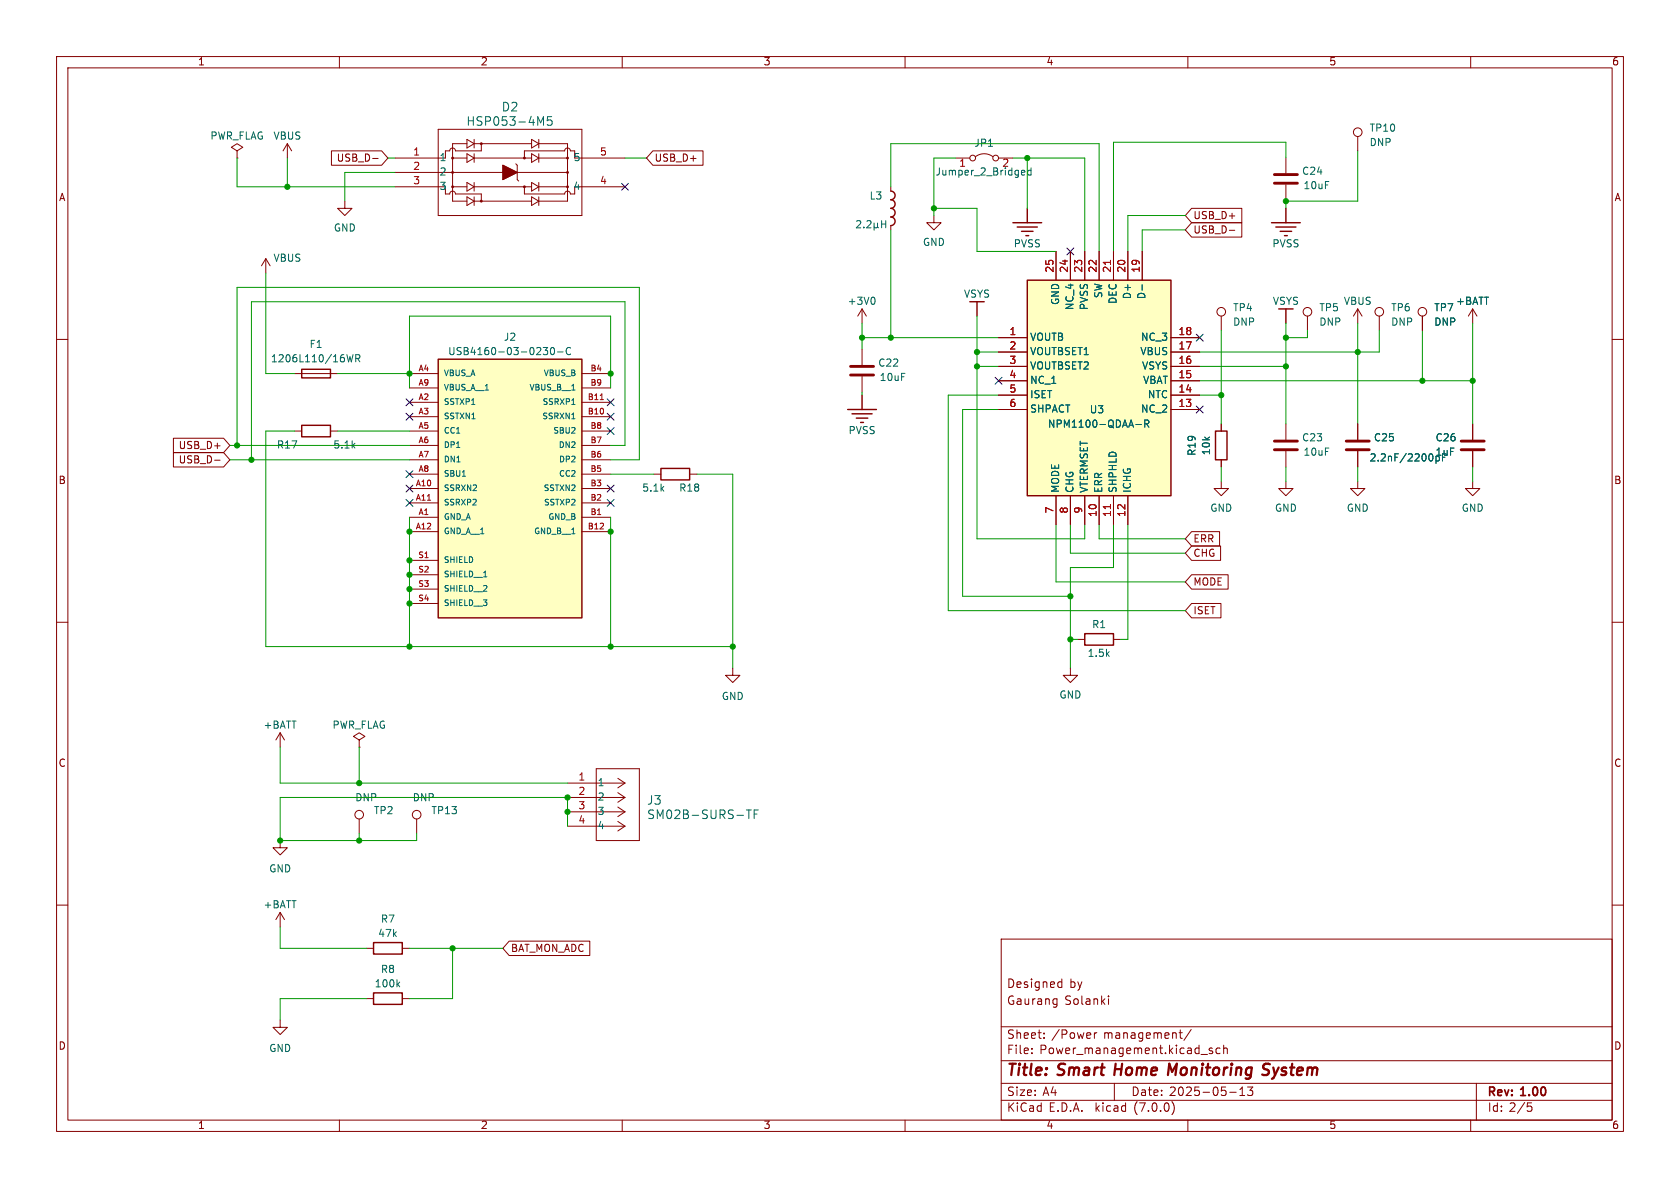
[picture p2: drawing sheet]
<svg xmlns="http://www.w3.org/2000/svg" width="297mm" height="210mm" viewBox="0 0 297 210" stroke-linecap="round" stroke-linejoin="round" font-family="sans-serif">
<g fill="none" stroke="#840000" stroke-width=".18">
<path d="M10 10h277v190h-277zM12 12h273v186h-273zM60 10v2M110 10v2M160 10v2M210 10v2M260 10v2M41.9 26.7l-1-.7 1-.6 1 .6-1 .7v1.2M41.9 27.9h.1M50.8 25.4l.8 1.3M50.8 25.4v2.5M50.8 25.4l-.8 1.3"/>
<path d="M58.6 26.7h8.9l1.1 1.2-1.1 1.3h-8.9zM61 35.6v1.2h-1.3l1.3 1.3 1.2-1.3h-1.2M65.9 28h.9M69.8 27.9h7.7M69.8 30.5h30.5M69.8 33h7.7M77.5 22.9h25.4v15.2h-25.4zM78.7 34.3h.8l.2-.4 .3-.1 .4 .1 .1 .4h4.6v1.3M80 27.9h2.5M80 33h2.5M82.5 25.4h-2.5v10.2h2.5M82.5 34.8l1.3 .8-1.3 .7z"/>
<path d="M82.5 24.6l1.3 .8-1.3 .8zM82.5 27.2l1.3 .7-1.3 .8zM82.5 32.3l1.3 .7-1.3 .8zM83.8 27.9h10.2M83.8 33h10.2M83.8 25.4h10.2M83.8 35.6h10.2M83.8 24.6v1.6M83.8 27.2v1.5M83.8 32.3v1.5M83.8 34.8v1.5M85.1 25.4v1.3h-4.6l-.2-.5h-.5l-.3 .5h-.8v1.2"/>
<path d="M88.9 29.2l2.5 1.3-2.5 1.3zM91.2 29l.2 .2v2.6l.3 .2M92.7 33v1.3h7.1l.2-.4 .3-.1 .4 .1 .1 .4M92.7 27.9v-1.2h7.1l.2-.4 .3-.1 .4 .1 .1 .4h.8v1.2h8.9M94 24.6l1.2 .8-1.2 .8zM94 27.2l1.2 .7-1.2 .8zM94 32.3l1.2 .7-1.2 .8zM94 34.8l1.2 .8-1.2 .7zM95.2 27.9h5.1M95.2 33h5.1M95.2 25.4h5.1v10.2h-5.1M95.2 24.6v1.6"/>
<path d="M95.2 27.2v1.5M95.2 32.3v1.5M95.2 34.8v1.5M101.6 33h8.9M115.4 26.7h8.9v2.5h-8.9l-1.1-1.3zM157.5 33v.8M157.5 39.9v.7M165.1 38.1v1.3h-1.3l1.3 1.2 1.3-1.2h-1.3M168.9 27.9h2.5M172.5 27.7a2.54 2.54 0 0 1 3 0M176.5 27.9h2.6M210.7 36.8h8.8v2.6h-8.8l-1.2-1.3z"/>
<path d="M210.7 39.4h8.8v2.5h-8.8l-1.2-1.3zM227.3 27.8v2.8M227.3 32.6v2.8M240 24.1v2.6M10 60h2M47 45.7l-.8 1.3M47 45.7v2.6M47 45.7l.8 1.3M152.4 54.6l-.8 1.3M152.4 54.6v2.6M152.4 54.6l.8 1.3M176.5 59.7h5.1"/>
<path d="M186.7 44.5v5M189.2 44.5v5M191.8 44.5v5M194.3 44.5v5M196.8 44.5v5M199.4 44.5v5M201.9 44.5v5M207 59.7h5.1M215.9 55.9v2.5M217.3 40.7h1M231.1 55.9v2.5M240 54.6v2.6"/>
<path d="M240 54.6l-.7 1.3M240 54.6l.8 1.3M243.8 55.9v2.5M251.5 55.9v2.5M260.3 54.6l-.7 1.3M260.3 54.6v2.6M260.3 54.6l.8 1.3M285 60h2M30.7 77.5h8.8l1.1 1.2-1.1 1.3h-8.8zM52.1 66h7.6M52.1 76.2h1.2M58.4 76.2h1.3"/>
<path d="M72.4 71.1h5.1M72.4 73.7h5.1M72.4 66h5.1M72.4 76.2h5.1M72.4 78.7h5.1M72.4 68.6h5.1M102.9 71.1h5M102.9 73.7h5M102.9 66h5M102.9 76.2h5M102.9 78.7h5M102.9 68.6h5"/>
<path d="M152.4 61.7v2.8M152.4 66.5v2.8M176.5 72.4h5.1M176.5 69.9h5.1M176.5 67.3h5.1M176.5 64.8h5.1M176.5 62.2h5.1M207 72.4h5.1M207 69.9h5.1M207 67.3h5.1M207 64.8h5.1M207 62.2h5.1"/>
<path d="M215.9 74.9v1.3M227.3 74.9v2.8M227.3 79.8v2.8M240 74.9v2.8M240 79.8v2.8M260.3 74.9v2.8M260.3 79.8v2.8M30.7 80h8.8l1.1 1.3-1.1 1.3h-8.8zM37.9 81.4h1M72.4 91.4h5.1M72.4 86.4h5.1M72.4 88.9h5.1"/>
<path d="M72.4 94h5.1M72.4 81.3h5.1M72.4 83.8h5.1M72.4 99.1h5.1M102.9 91.4h5M102.9 86.4h5M102.9 88.9h5M102.9 94h5M102.9 81.3h5M102.9 83.8h5M115.6 83.8h1.2M121.9 83.8h1.3"/>
<path d="M186.7 87.6v5.1M189.2 87.6v5.1M191.8 87.6v5.1M194.3 87.6v5.1M196.8 87.6v5.1M199.4 87.6v5.1M210.7 96.5h5.1v2.6h-5.1l-1.2-1.3zM210.7 94h4.9v2.5h-4.9l-1.2-1.2zM215.9 85.1v1.3h-1.3l1.3 1.2 1.3-1.2h-1.3M215.9 81.3v1.3M227.3 85.1v1.3h1.3l-1.3 1.2-1.2-1.2h1.2M240 85.1v1.3h1.3l-1.3 1.2-1.2-1.2h1.2"/>
<path d="M260.3 85.1v1.3h-1.2l1.2 1.2 1.3-1.2h-1.3M10 110h2M72.4 101.6h5.1M72.4 104.1h5.1M72.4 106.7h5.1M129.5 118.1v1.3h-1.2l1.2 1.3 1.3-1.3h-1.3M189.2 118.1v1.3h-1.2l1.2 1.3 1.3-1.3h-1.3M190.5 113h1.3M196.8 113h1.3M210.7 106.7h5.1v2.5h-5.1l-1.2-1.2zM210.7 101.6h6.4v2.5h-6.4l-1.2-1.2zM285 110h2"/>
<path d="M49.5 129.5v2.6M49.5 129.5l-.7 1.3M49.5 129.5l.8 1.3M63.5 130.8l1-.6-1-.7-1 .7 1 .6v1.3M63.5 132.1h.1M100.3 138.4h10.2M105.4 135.9h7.6v12.7h-7.6zM109.2 137.6l1.3 .8M110.5 138.4l-1.3 .9M10 160h2M49.5 148.6v1.3h1.3l-1.3 1.2-1.2-1.2h1.2M63.5 144.8v2.5"/>
<path d="M73.7 144.8v2.5M100.3 146.1h10.2M100.3 143.5h10.2M100.3 141h10.2M109.2 145.2l1.3 .9M109.2 142.7l1.3 .8M109.2 140.1l1.3 .9M110.5 146.1l-1.3 .8M110.5 143.5l-1.3 .9M110.5 141l-1.3 .8M285 160h2M49.5 161.3l-.7 1.3"/>
<path d="M49.5 161.3v2.5M49.5 161.3l.8 1.3M64.8 176.5h1.2M64.8 167.6h1.2M71.1 176.5h1.3M71.1 167.6h1.3M90 166.4h14.3v2.5h-14.3l-1.1-1.3zM177 166h108v32h-108zM186.7 176.6h.2M186.9 176.6v1.2l-.2 .2M186.9 177.5l-.2 .1M187.3 173.6h.4"/>
<path d="M187.7 173.1v1.5M187.7 174.5l-.4 .1M196 176.1v.1M196 176.6v1M49.5 180.3v1.3h1.3l-1.3 1.3-1.2-1.3h1.2M60 198v2M110 198v2M160 198v2M177 194.5h108M177 191.5h108M177 187.5h108M177 181.5h108"/>
<path d="M182.4 186.1v.2M182.4 185.3v.2M184.6 183.4v.2M184.6 182.6v.2M193.5 182.6v1M193.9 182.6h-.3l-.1 .2M197 191.5v3M207.2 194.8a1.74 1.74 0 0 1 0 2.2M208.4 182.6h.6M208.7 182.1v1.2l.3 .3M210 198v2M210.6 182l-1.3 1.9"/>
<path d="M214.3 185.3h-.3l-.2 .2v.2l.5 .1v.4h-.5M215.7 185.3h-.4l-.3 .2v.5l.1 .2h.6M216.3 185.4l.2-.1h.4l.1 1M216.3 184.8v1.5M217.4 193.1h1.1M219.2 193.7h.8M219.5 192.4l-.3 .2M219.6 192.2v1.5M221.5 192.2l-.5 .5 .4 .2v.6l-.2 .2h-.4l-.3-.2M260 198v2M261 191.5v6.5M270.2 195.5h.3l.3 .3-.1 .6-.5 .1"/>
<circle cx="172" cy="27.9" r=".51"/>
<circle cx="176" cy="27.9" r=".51"/>
<circle cx="240" cy="23.4" r=".76"/>
<circle cx="215.9" cy="55.1" r=".76"/>
<circle cx="231.1" cy="55.1" r=".76"/>
<circle cx="243.8" cy="55.1" r=".76"/>
<circle cx="251.5" cy="55.1" r=".76"/>
<circle cx="63.5" cy="144" r=".76"/>
<circle cx="73.7" cy="144" r=".76"/>
</g>
<path d="M207.2 189.5l-.5-1.5-.2 2M224.5 188.1a.85 .85 0 0 0-1.1 .1 .45 .45 0 0 0 .2 .8l.4 .1a.49 .49 0 0 1 .3 .5 .49 .49 0 0 1-.4 .4l-.8-.1" fill="none" stroke="#840000" stroke-width=".4"/>
<g fill="none" stroke="#006464" stroke-width=".18">
<path d="M95.6 21.7l.5-1.1v1.5M97.5 20.6h-.7l-.1 .8 .3-.2 .5 .1 .1 .2-.1 .5-.2 .1-.6-.1M151.4 39.1l.5-.1 .3 .4-.8 .9h.8M153.3 39.1l.4-.1 .3 .4-.8 .9h.8M154.5 39.4v1.3M155.1 39.4v.7M155.9 39v1.3M155.9 39.6h.7M156.6 39v1.3M180.8 30.1l.3 .1 .1 .2-.6 .1M181.1 30.9h-.3M182.3 30.2l-.4-.1-.2 .2 .1 .6h.5"/>
<path d="M182.3 29.7v1.2M152.7 40.2v.1M154.5 52.6l.2 .4-.2 .7M154.5 40.1l.2 .2h.3l.1-.2M155.1 40.1l.2 .2M201.9 50.3v1M62.4 62.7l-.3 1.3-.2-.9-.3 .9M62.9 63.4l.6-.1 .1-.2v-.3l-.7-.1v1.3M63.2 63.4l.4 .6M96 61.4h.8l-.4 .5 .4 .1v.5l-.2 .2h-.4M97.5 61.5l.1-.1a.68 .68 0 0 1 .4 .7 .68 .68 0 0 1-.4 .6 .84 .84 0 0 1-.1-1.2zM98.6 62.2h.9"/>
<path d="M100.9 61.5a.6 .6 0 0 0-.9 .5 .6 .6 0 0 0 .6 .7l.3-.1M101.1 74h.6M101.1 71.5h.6M101.1 69h.6M200.8 75h1M202.4 74.9h.6l.1-.2-.1-.3-.6-.1v1.2M202.7 74.9l.4 .6M253.9 80.6v1.3M253.9 81.4h.5M255 80.2v1.3M131.9 143.2h.9M132.4 143.2v1.5"/>
<path d="M133.3 143.9h.5M134.1 143.2h-.8v1.5M70.3 174l.4 .5M70.7 173.6l-.5 .5"/>
</g>
<g fill="none" stroke="#840000" stroke-width=".25">
<path d="M157.5 33.8a.76 .76 0 0 1 .7 .7 .76 .76 0 0 1-.7 .8 .76 .76 0 0 1 .7 .8 .76 .76 0 0 1-.7 .7 .76 .76 0 0 1 .7 .8 .76 .76 0 0 1-.7 .8 .76 .76 0 0 1 .7 .7 .76 .76 0 0 1-.7 .8M179.1 39.4h5M181.6 36.8v2.6M224.8 39.4h5.1M227.3 36.8v2.6M172.7 53.3v2.6M179.8 40.1h3.6M180.6 40.9h2M181.4 41.7h.5M181.6 49.5h25.4v38.1h-25.4zM225.6 40.1h3.5M226.3 40.9h2"/>
<path d="M227.1 41.7h.5M227.3 54.6v2.6M53.3 65.3h5.1v1.5h-5.1zM53.3 75.2h5.1v2h-5.1zM77.5 63.5h25.4v45.7h-25.4zM149.9 72.4h5M150.6 73.2h3.6M151.4 73.9h2M152.1 74.7h.6M152.4 69.9v2.5M214.9 76.2h2v5.1h-2zM116.8 82.8h5.1v2h-5.1z"/>
<path d="M191.8 112h5v2h-5zM66 175.5h5.1v2h-5.1zM66 166.6h5.1v2.1h-5.1z"/>
<circle cx="80" cy="30.5" r=".13"/>
<circle cx="80" cy="33" r=".13"/>
<circle cx="80" cy="27.9" r=".13"/>
<circle cx="85.1" cy="35.6" r=".13"/>
<circle cx="85.1" cy="25.4" r=".13"/>
<circle cx="92.7" cy="33" r=".13"/>
<circle cx="92.7" cy="27.9" r=".13"/>
<circle cx="100.3" cy="33" r=".13"/>
<circle cx="100.3" cy="30.5" r=".13"/>
<circle cx="100.3" cy="27.9" r=".13"/>
</g>
<g fill="#ffffc2" stroke="#ffffc2" stroke-width=".18">
<path d="M77.5 63.5h25.4v45.7h-25.4z"/>
<path d="M181.6 49.5h25.4v38.1h-25.4z"/>
</g>
<path d="M196.3 46v.7M106.1 70.6h.6M196.3 89.2v.7" fill="none" stroke="#a90000" stroke-width=".18"/>
<path d="M225.3 32.4h4.1M225.3 30.9h4.1M150.4 66.3h4M150.4 64.8h4M225.3 79.5h4.1M225.3 78h4.1M238 79.5h4.1M238 78h4.1M258.3 79.5h4.1M258.3 78h4.1" fill="none" stroke="#840000" stroke-width=".51"/>
<path d="M88.9 29.2l2.5 1.3-2.5 1.3z" fill="#840000" stroke="#840000" stroke-width=".18"/>
<g fill="none" stroke="#009600" stroke-width=".18">
<path d="M41.9 27.9v5.1h27.9M50.8 27.9v5.1M68.6 27.9h1.2M69.8 30.5h-8.8v5.1M110.5 27.9h3.8M157.5 33v-7.6h36.8v19.1M165.1 36.8h7.6v7.7h14M168.9 27.9h-3.8v10.2M179.1 27.9h12.7v16.6M181.6 27.9v8.9M209.5 38.1h-10.1v6.4M227.3 27.8v-2.7h-30.5v19.4"/>
<path d="M227.3 35.4v1.4M240 26.7v8.9h-12.7M47 48.3v17.7h5.1M152.4 57.2v4.5M152.4 59.7h24.1M157.5 40.6v19.1M172.7 55.9v39.4h19.1v-2.6M209.5 40.6h-7.6v3.9M215.9 58.4v16.5M227.3 57.2v17.7M231.1 58.4v1.3h-3.8M240 57.2v17.7"/>
<path d="M243.8 58.4v3.8h-31.7M251.5 58.4v8.9M260.3 57.2v17.7M40.6 78.7h31.8M41.9 78.7v-27.9h71.1v30.5h-5.1M52.1 76.2h-5.1v38.1h82.5M59.7 76.2h12.7M59.7 66h12.7M72.4 68.6v-12.7h35.5v12.7M107.9 78.7h2.6v-25.4h-66.1v28M152.4 69.3v.6M172.7 64.8h3.8"/>
<path d="M172.7 62.2h3.8M176.5 72.4h-6.3v33h19M176.5 69.9h-8.9v38.1h41.9M212.1 64.8h15.2M212.1 69.9h3.8M212.1 67.3h48.2M40.6 81.3h31.8M72.4 91.4v22.9M107.9 91.4v22.9M107.9 83.8h7.7M123.2 83.8h6.3v34.3M186.7 92.7v10.2h22.8"/>
<path d="M189.2 92.7v5.1h20.3M194.3 92.7v2.6h15.2M196.8 92.7v7.6h-7.6v17.8M199.4 92.7v20.3h-1.3M215.9 82.6v2.5M227.3 82.6v2.5M240 82.6v2.5M260.3 82.6v2.5M189.2 113h1.3M49.5 132.1v6.3h50.8M63.5 132.1v6.3M63.5 147.3v1.3"/>
<path d="M100.3 146.1v-5.1h-50.8v7.6h24.2v-1.3M49.5 163.8v3.8h15.3M64.8 176.5h-15.3v3.8M72.4 167.6h16.5M80 167.6v8.9h-7.6"/>
</g>
<g fill="none" stroke="#000084" stroke-width=".18">
<path d="M109.9 32.4l1.2 1.2M111.1 32.4l-1.2 1.2M188.6 43.8l1.2 1.3M189.8 43.8l-1.2 1.3M211.5 59.1l1.2 1.2M212.7 59.1l-1.2 1.2M71.8 70.5l1.2 1.2M71.8 73.1l1.2 1.2M73 70.5l-1.2 1.2M73 73.1l-1.2 1.2M107.3 73.1l1.3 1.2M107.3 75.6l1.3 1.2"/>
<path d="M107.3 70.5l1.3 1.2M108.6 73.1l-1.3 1.2M108.6 75.6l-1.3 1.2M108.6 70.5l-1.3 1.2M175.9 66.7l1.2 1.2M177.1 66.7l-1.2 1.2M211.5 71.8l1.2 1.2M212.7 71.8l-1.2 1.2M71.8 85.8l1.2 1.2M71.8 88.3l1.2 1.2M71.8 83.2l1.2 1.2M73 85.8l-1.2 1.2"/>
<path d="M73 88.3l-1.2 1.2M73 83.2l-1.2 1.2M107.3 88.3l1.3 1.2M107.3 85.8l1.3 1.2M108.6 88.3l-1.3 1.2M108.6 85.8l-1.3 1.2"/>
</g>
<g fill="#009600" stroke="#009600" stroke-width=".18">
<circle cx="227.3" cy="64.8" r=".46"/>
<circle cx="240" cy="62.2" r=".46"/>
<circle cx="227.3" cy="59.7" r=".46"/>
<circle cx="251.5" cy="67.3" r=".46"/>
<circle cx="215.9" cy="69.9" r=".46"/>
<circle cx="260.3" cy="67.3" r=".46"/>
<circle cx="107.9" cy="114.3" r=".46"/>
<circle cx="107.9" cy="94" r=".46"/>
<circle cx="72.4" cy="114.3" r=".46"/>
<circle cx="107.9" cy="66" r=".46"/>
<circle cx="72.4" cy="94" r=".46"/>
<circle cx="72.4" cy="104.1" r=".46"/>
<circle cx="72.4" cy="99.1" r=".46"/>
<circle cx="72.4" cy="101.6" r=".46"/>
<circle cx="72.4" cy="106.7" r=".46"/>
<circle cx="63.5" cy="138.4" r=".46"/>
<circle cx="100.3" cy="141" r=".46"/>
<circle cx="100.3" cy="143.5" r=".46"/>
<circle cx="80" cy="167.6" r=".46"/>
<circle cx="63.5" cy="148.6" r=".46"/>
<circle cx="49.5" cy="148.6" r=".46"/>
<circle cx="165.1" cy="36.8" r=".46"/>
<circle cx="152.4" cy="59.7" r=".46"/>
<circle cx="157.5" cy="59.7" r=".46"/>
<circle cx="172.7" cy="62.2" r=".46"/>
<circle cx="181.6" cy="27.9" r=".46"/>
<circle cx="172.7" cy="64.8" r=".46"/>
<circle cx="189.2" cy="105.4" r=".46"/>
<circle cx="129.5" cy="114.3" r=".46"/>
<circle cx="189.2" cy="113" r=".46"/>
<circle cx="50.8" cy="33" r=".46"/>
<circle cx="44.4" cy="81.3" r=".46"/>
<circle cx="41.9" cy="78.7" r=".46"/>
<circle cx="72.4" cy="66" r=".46"/>
<circle cx="227.3" cy="35.6" r=".46"/>
</g>
<g font-size="2.8" fill="#840000">
<text x="178" y="190.8">Title:</text>
<text x="187.1" y="190.8">Smart</text>
<text x="197.7" y="190.8">Home</text>
<text x="207.8" y="190.8">Monitoring</text>
<text x="225.1" y="190.8">System</text>
</g>
<g font-size="2.1" fill="#006464">
<text x="82.4" y="22.5">HSP053-4M5</text>
<text x="88.6" y="20">D2</text>
<text x="114.3" y="142.6">J3</text>
<text x="114.3" y="145.1">SM02B-SURS-TF</text>
</g>
<g font-size="2.1" fill="#840000">
<text x="178" y="177.9">Gaurang</text>
<text x="178" y="174.9">Designed</text>
<text x="188.2" y="177.9">Solanki</text>
<text x="189.1" y="174.9">by</text>
<text x="178" y="183.9">Sheet:</text>
<text x="185.9" y="183.9">/Power</text>
<text x="195.1" y="183.9">management/</text>
<text x="178" y="186.6">File:</text>
<text x="183.8" y="186.6">Power_management.kicad_sch</text>
<text x="178" y="196.8">KiCad</text>
<text x="178" y="194">Size:</text>
<text x="184.3" y="194">A4</text>
<text x="185.4" y="196.8">E.D.A.</text>
<text x="193.7" y="196.8">kicad</text>
<text x="200" y="194">Date:</text>
<text x="200.6" y="196.8">(7.0.0)</text>
<text x="206.7" y="194">2025-05-13</text>
<text x="263" y="194.2">Rev:</text>
<text x="263" y="196.8">Id: 2/5</text>
<text x="269" y="194.2">1.00</text>
</g>
<g font-size="1.8" fill="#840000">
<text x="35" y="11.8">1</text>
<text x="85" y="11.8">2</text>
<text x="135" y="11.8">3</text>
<text x="185" y="11.8">4</text>
<text x="235" y="11.8">5</text>
<text x="285" y="11.8">6</text>
<text x="59.4" y="28.9">USB_D-</text>
<text x="115.7" y="28.9">USB_D+</text>
<text x="10.4" y="35.8">A</text>
<text x="285.4" y="35.8">A</text>
<text x="211" y="39">USB_D+</text>
<text x="211" y="41.6">USB_D-</text>
<text x="31.5" y="82.2">USB_D-</text>
<text x="31.5" y="79.7">USB_D+</text>
<text x="10.3" y="85.8">B</text>
<text x="285.3" y="85.8">B</text>
<text x="211" y="98.7">CHG</text>
<text x="211" y="96.2">ERR</text>
<text x="211" y="103.8">MODE</text>
<text x="211" y="108.9">ISET</text>
<text x="10.3" y="135.8">C</text>
<text x="285.3" y="135.8">C</text>
<text x="90.3" y="168.6">BAT_MON_ADC</text>
<text x="10.3" y="185.8">D</text>
<text x="285.3" y="185.8">D</text>
<text x="35" y="199.8">1</text>
<text x="85" y="199.8">2</text>
<text x="135" y="199.8">3</text>
<text x="185" y="199.8">4</text>
<text x="235" y="199.8">5</text>
<text x="285" y="199.8">6</text>
</g>
<g font-size="1.8" fill="#006464">
<text x="242.1" y="23.6">TP10</text>
<text x="37.1" y="25">PWR_FLAG</text>
<text x="48.3" y="25">VBUS</text>
<text x="77.7" y="28.8">1</text>
<text x="101.3" y="28.8">5</text>
<text x="169.5" y="29.8">1</text>
<text x="172.2" y="26.2">JP1</text>
<text x="177.1" y="29.8">2</text>
<text x="242.1" y="26.1">DNP</text>
<text x="77.7" y="31.3">2</text>
<text x="77.7" y="33.8">3</text>
<text x="101.3" y="33.8">4</text>
<text x="153.7" y="35.6">L3</text>
<text x="165.3" y="31.3">Jumper_2_Bridged</text>
<text x="230.1" y="31.2">C24</text>
<text x="230.4" y="33.7">10uF</text>
<text x="59" y="41.2">GND</text>
<text x="48.3" y="46.5">VBUS</text>
<text x="163.1" y="43.8">GND</text>
<text x="179.2" y="44">PVSS</text>
<text x="224.9" y="44">PVSS</text>
<text x="170.4" y="52.9">VSYS</text>
<text x="195.1" y="52.8" transform="rotate(-90 195.1 52.8)">SW</text>
<text x="197.7" y="53.9" transform="rotate(-90 197.7 53.9)">DEC</text>
<text x="200.2" y="53" transform="rotate(-90 200.2 53)">D+</text>
<text x="202.8" y="53" transform="rotate(-90 202.8 53)">D-</text>
<text x="149.8" y="54.2">+3V0</text>
<text x="187.5" y="54" transform="rotate(-90 187.5 54)">GND</text>
<text x="190.1" y="54.9" transform="rotate(-90 190.1 54.9)">NC_4</text>
<text x="192.6" y="54.9" transform="rotate(-90 192.6 54.9)">PVSS</text>
<text x="217.9" y="55.3">TP4</text>
<text x="217.9" y="57.8">DNP</text>
<text x="225" y="54.2">VSYS</text>
<text x="233.2" y="55.3">TP5</text>
<text x="233.2" y="57.8">DNP</text>
<text x="237.5" y="54.2">VBUS</text>
<text x="245.9" y="55.3">TP6</text>
<text x="245.9" y="57.8">DNP</text>
<text x="253.5" y="55.3">TP7</text>
<text x="253.5" y="57.8">DNP</text>
<text x="257.4" y="54.2">+BATT</text>
<text x="47.8" y="64.3">1206L110/16WR</text>
<text x="54.7" y="61.8">F1</text>
<text x="79.2" y="63.1">USB4160-03-0230-C</text>
<text x="89" y="60.5">J2</text>
<text x="155.2" y="65.1">C22</text>
<text x="182.1" y="60.5">VOUTB</text>
<text x="182.1" y="63.1">VOUTBSET1</text>
<text x="182.1" y="65.6">VOUTBSET2</text>
<text x="201.5" y="63.1">VBUS</text>
<text x="201.6" y="60.5">NC_3</text>
<text x="201.8" y="65.6">VSYS</text>
<text x="155.5" y="67.6">10uF</text>
<text x="182.1" y="68.1">NC_1</text>
<text x="182.1" y="70.7">ISET</text>
<text x="202" y="68.1">VBAT</text>
<text x="202.8" y="70.7">NTC</text>
<text x="149.9" y="77">PVSS</text>
<text x="182.1" y="73.2">SHPACT</text>
<text x="185.2" y="75.9">NPM1100-QDAA-R</text>
<text x="192.6" y="73.3">U3</text>
<text x="201.6" y="73.2">NC_2</text>
<text x="48.9" y="79.6">R17</text>
<text x="58.9" y="79.6">5.1k</text>
<text x="211.6" y="80.6" transform="rotate(-90 211.6 80.6)">R19</text>
<text x="214.2" y="80.5" transform="rotate(-90 214.2 80.5)">10k</text>
<text x="230.1" y="78.3">C23</text>
<text x="230.4" y="80.8">10uF</text>
<text x="242.1" y="81.9">2.2nF/2200pF</text>
<text x="242.8" y="78.3">C25</text>
<text x="253.7" y="80.8">1uF</text>
<text x="253.7" y="78.3">C26</text>
<text x="113.5" y="87.2">5.1k</text>
<text x="120" y="87.2">R18</text>
<text x="187.5" y="87.1" transform="rotate(-90 187.5 87.1)">MODE</text>
<text x="190.1" y="87.1" transform="rotate(-90 190.1 87.1)">CHG</text>
<text x="192.6" y="87.1" transform="rotate(-90 192.6 87.1)">VTERMSET</text>
<text x="195.1" y="87.1" transform="rotate(-90 195.1 87.1)">ERR</text>
<text x="197.7" y="87.1" transform="rotate(-90 197.7 87.1)">SHPHLD</text>
<text x="200.2" y="87.1" transform="rotate(-90 200.2 87.1)">ICHG</text>
<text x="213.9" y="90.7">GND</text>
<text x="225.3" y="90.7">GND</text>
<text x="238" y="90.7">GND</text>
<text x="258.4" y="90.7">GND</text>
<text x="193" y="111.3">R1</text>
<text x="192.2" y="116.4">1.5k</text>
<text x="127.5" y="124">GND</text>
<text x="187.2" y="123.8">GND</text>
<text x="46.5" y="129.1">+BATT</text>
<text x="58.7" y="129.1">PWR_FLAG</text>
<text x="62.7" y="141.9">DNP</text>
<text x="72.9" y="141.9">DNP</text>
<text x="105.7" y="139.3">1</text>
<text x="105.7" y="141.8">2</text>
<text x="66" y="144.2">TP2</text>
<text x="76.2" y="144.2">TP13</text>
<text x="105.7" y="144.3">3</text>
<text x="105.7" y="146.9">4</text>
<text x="47.5" y="154.5">GND</text>
<text x="46.5" y="160.8">+BATT</text>
<text x="66.8" y="165.9">47k</text>
<text x="67.3" y="163.4">R7</text>
<text x="67.3" y="172.3">R8</text>
<text x="66.2" y="174.8">100k</text>
<text x="47.5" y="186.2">GND</text>
</g>
<g font-size="1.8" fill="#a90000">
<text x="73" y="27.7">1</text>
<text x="106" y="27.7">5</text>
<text x="73" y="30.2">2</text>
<text x="73" y="32.8">3</text>
<text x="106" y="32.8">4</text>
<text x="186.4" y="48.3" transform="rotate(-90 186.4 48.3)">25</text>
<text x="189" y="48.3" transform="rotate(-90 189 48.3)">24</text>
<text x="191.5" y="48.3" transform="rotate(-90 191.5 48.3)">23</text>
<text x="194.1" y="48.3" transform="rotate(-90 194.1 48.3)">22</text>
<text x="196.6" y="48.3" transform="rotate(-90 196.6 48.3)">21</text>
<text x="199.1" y="48.3" transform="rotate(-90 199.1 48.3)">20</text>
<text x="201.7" y="48.3" transform="rotate(-90 201.7 48.3)">19</text>
<text x="178.4" y="59.4">1</text>
<text x="208.3" y="59.4">18</text>
<text x="178.4" y="62">2</text>
<text x="178.4" y="64.5">3</text>
<text x="208.3" y="64.5">16</text>
<text x="208.3" y="62">17</text>
<text x="178.4" y="67.1">4</text>
<text x="178.4" y="69.6">5</text>
<text x="208.3" y="69.6">14</text>
<text x="208.3" y="67.1">15</text>
<text x="178.4" y="72.1">6</text>
<text x="208.3" y="72.1">13</text>
<text x="186.4" y="90.8" transform="rotate(-90 186.4 90.8)">7</text>
<text x="189" y="90.8" transform="rotate(-90 189 90.8)">8</text>
<text x="191.5" y="90.8" transform="rotate(-90 191.5 90.8)">9</text>
<text x="194.1" y="91.4" transform="rotate(-90 194.1 91.4)">10</text>
<text x="196.6" y="91.4" transform="rotate(-90 196.6 91.4)">11</text>
<text x="199.1" y="91.4" transform="rotate(-90 199.1 91.4)">12</text>
<text x="102.2" y="138.2">1</text>
<text x="102.2" y="140.7">2</text>
<text x="102.2" y="143.3">3</text>
<text x="102.2" y="145.8">4</text>
</g>
<g font-size="1.4" fill="#a90000">
<text x="73.9" y="65.8">A4</text>
<text x="104.3" y="65.8">B4</text>
<text x="73.9" y="70.9">A2</text>
<text x="73.9" y="68.3">A9</text>
<text x="103.8" y="70.9">B11</text>
<text x="104.3" y="68.3">B9</text>
<text x="73.9" y="73.4">A3</text>
<text x="73.9" y="75.9">A5</text>
<text x="103.8" y="73.4">B10</text>
<text x="104.3" y="75.9">B8</text>
<text x="73.9" y="78.5">A6</text>
<text x="73.9" y="81">A7</text>
<text x="73.9" y="83.6">A8</text>
<text x="104.3" y="83.6">B5</text>
<text x="104.3" y="81">B6</text>
<text x="104.3" y="78.5">B7</text>
<text x="73.4" y="86.1">A10</text>
<text x="73.4" y="88.6">A11</text>
<text x="104.3" y="88.6">B2</text>
<text x="104.3" y="86.1">B3</text>
<text x="73.4" y="93.7">A12</text>
<text x="73.9" y="91.2">A1</text>
<text x="103.8" y="93.7">B12</text>
<text x="104.3" y="91.2">B1</text>
<text x="73.9" y="98.8">S1</text>
<text x="73.9" y="101.3">S2</text>
<text x="73.9" y="103.9">S3</text>
<text x="73.9" y="106.4">S4</text>
</g>
<g font-size="1.4" fill="#006464">
<text x="78.5" y="71.8">SSTXP1</text>
<text x="78.5" y="66.7">VBUS_A</text>
<text x="78.5" y="69.3">VBUS_A__1</text>
<text x="93.5" y="69.3">VBUS_B__1</text>
<text x="95.8" y="71.8">SSRXP1</text>
<text x="96" y="66.7">VBUS_B</text>
<text x="78.5" y="74.4">SSTXN1</text>
<text x="78.5" y="76.9">CC1</text>
<text x="95.7" y="74.4">SSRXN1</text>
<text x="97.7" y="76.9">SBU2</text>
<text x="78.5" y="79.4">DP1</text>
<text x="78.5" y="82">DN1</text>
<text x="98.6" y="79.4">DN2</text>
<text x="98.7" y="82">DP2</text>
<text x="78.5" y="87.1">SSRXN2</text>
<text x="78.5" y="89.6">SSRXP2</text>
<text x="78.5" y="84.5">SBU1</text>
<text x="96" y="87.1">SSTXN2</text>
<text x="96" y="89.6">SSTXP2</text>
<text x="98.7" y="84.5">CC2</text>
<text x="78.5" y="92.1">GND_A</text>
<text x="78.5" y="94.7">GND_A__1</text>
<text x="94.3" y="94.7">GND_B__1</text>
<text x="96.8" y="92.1">GND_B</text>
<text x="78.5" y="99.8">SHIELD</text>
<text x="78.5" y="102.3">SHIELD__1</text>
<text x="78.5" y="104.8">SHIELD__2</text>
<text x="78.5" y="107.4">SHIELD__3</text>
</g>
</svg>
